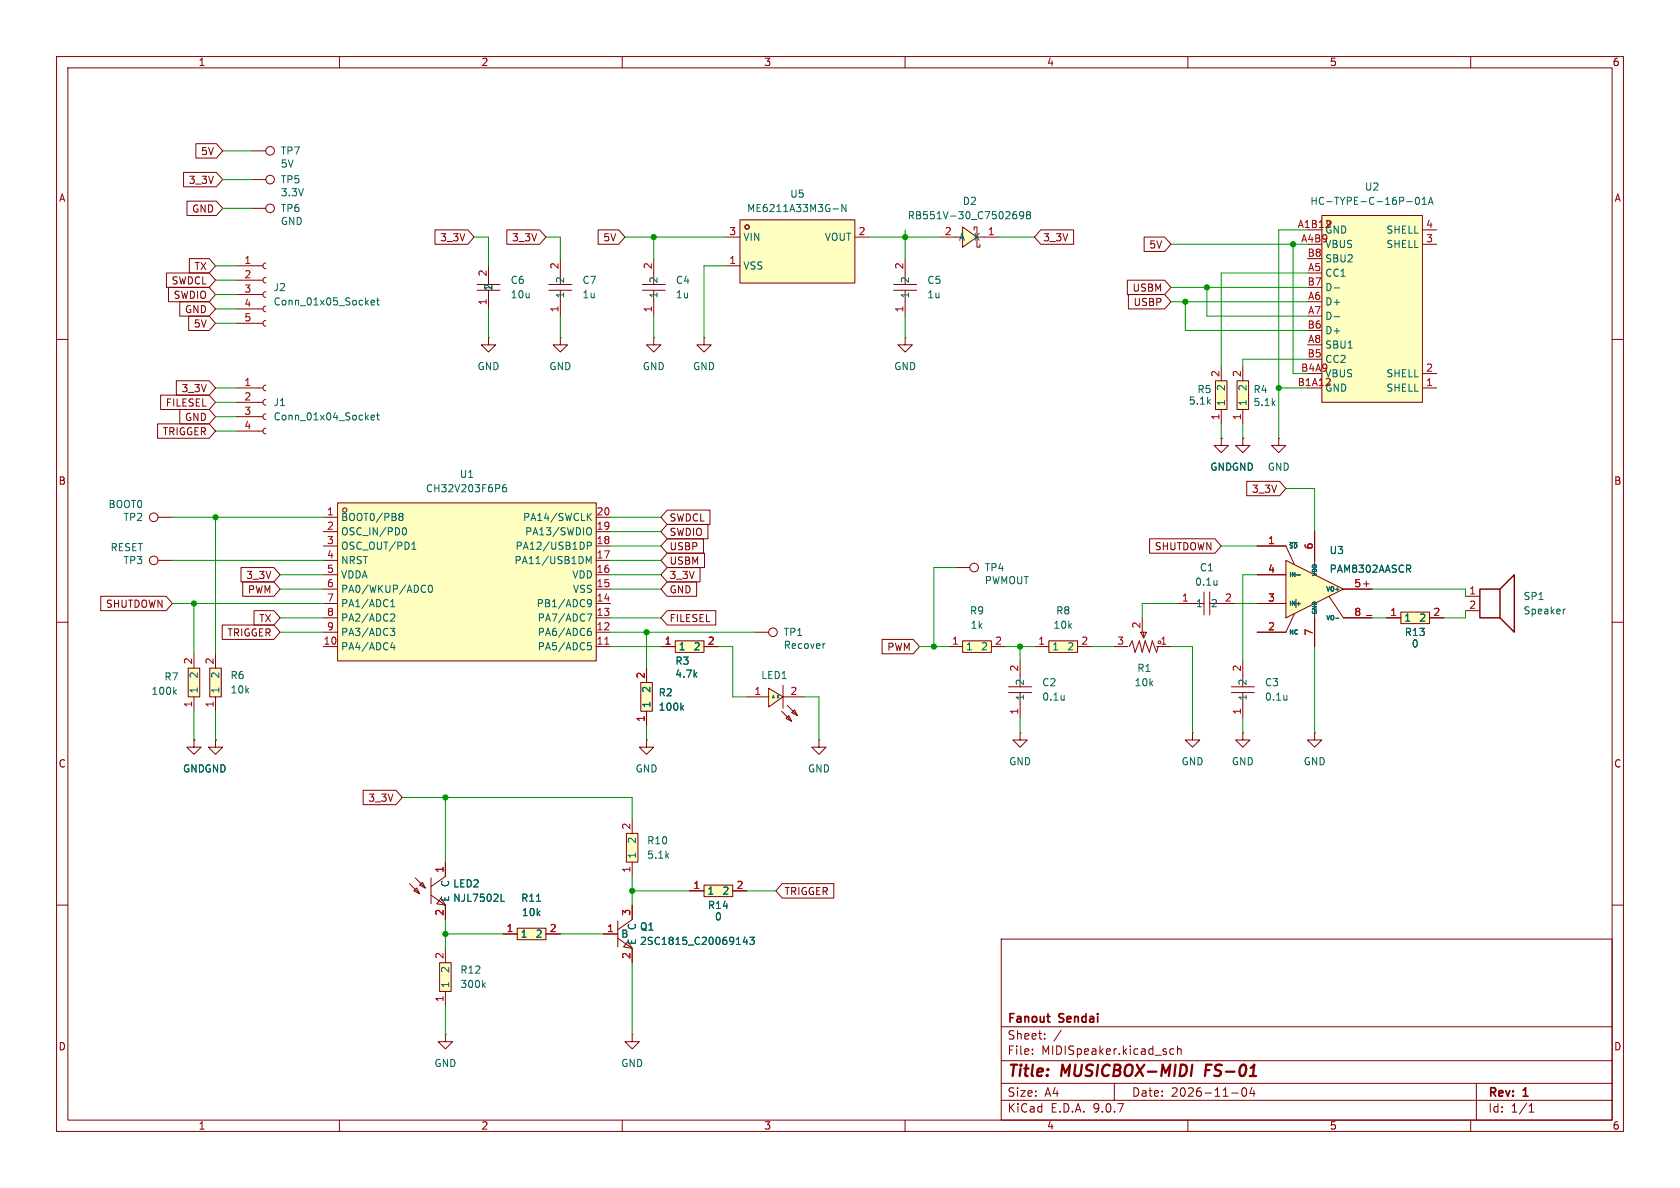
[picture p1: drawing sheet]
<svg xmlns="http://www.w3.org/2000/svg" width="297mm" height="210mm" viewBox="0 0 297 210" stroke-linecap="round" stroke-linejoin="round" font-family="sans-serif">
<g fill="none" stroke="#840000" stroke-width=".18">
<path d="M10 10h277v190h-277zM12 12h273v186h-273zM60 10v2M110 10v2M160 10v2M210 10v2M260 10v2M10 60h2M285 60h2M10 110h2M285 110h2M10 160h2"/>
<path d="M177 166h108v32h-108zM285 160h2M60 198v2M110 198v2M160 198v2M177 194.5h108M177 191.5h108M177 187.5h108M177 181.5h108M182.5 186.3v.1M182.5 185.5v.1M184.7 183.6v.1"/>
<path d="M184.7 182.8v.1M187.6 182.1l-1.3 2M197 191.5v3M207.5 185.5l-.4-.1-.3 .3v.4l.2 .2h.5M208.2 185.5l.2-.1 .3 .1 .1 .9M208.2 184.9v1.5M210 198v2M217.7 193.2h1.2M219.7 192.4l.2-.1a.81 .81 0 0 1 .6 .6 .81 .81 0 0 1-.3 .8l-.2 .1a.81 .81 0 0 1-.3-1.4zM221.3 192.2l-.3 1.1h.9M221.7 192.8v1M260 198v2"/>
<path d="M261 191.5v6.5M270.3 196.6h.9M270.3 195.5l.4-.4v1.5"/>
</g>
<path d="M210.8 188.2l-.3 2M213.3 188.2l-.3 2" fill="none" stroke="#840000" stroke-width=".4"/>
<path d="M91.4 164.1h5.1v2h-5.1z" fill="#ffffc2"/>
<g fill="none" stroke="#840000" stroke-width=".18">
<path d="M44.4 31.8h2.6M44.4 36.8h2.6M41.9 47h4.6M41.9 49.5h4.6M41.9 52.1h4.6M41.9 54.6h4.6M41.9 57.2h4.6M47 46.5l-.4 .1-.1 .4 .1 .3 .4 .2M47 49l-.4 .2-.1 .3 .1 .4 .4 .1M47 51.6l-.4 .1-.1 .4 .1 .3 .4 .2M47 54.1l-.4 .2-.1 .3 .1 .4 .4 .1M47 56.6l-.4 .2-.1 .4 .1 .3 .4 .2"/>
<path d="M158 51.3h4M158 50.3h4M160 59.7v1.3h1.3l-1.3 1.2-1.3-1.2h1.3M160 59.7h.1M160 45.7v4.6M160 51.3v4.6M88.9 165.1h2.5M91.4 164.1h5.1v2h-5.1zM96.5 165.1h2.6"/>
<circle cx="47.8" cy="36.8" r=".76"/>
<circle cx="47.8" cy="31.7" r=".76"/>
</g>
<path d="M65.6 53.5l.6-.1v-.3h-.4l-.2 .2 .1 .6h.5M66.6 53.1h.5M66.8 52.6v1.1l.3 .2M94.9 159.3h.7" fill="none" stroke="#006464" stroke-width=".18"/>
<path d="M37.1 118.1h2v5.1h-2z" fill="#ffffc2"/>
<path d="M37.1 118.1h2v5.1h-2zM38.1 115.6v2.5M38.1 123.2v2.5" fill="none" stroke="#840000" stroke-width=".18"/>
<path d="M33.3 118.1h2v5.1h-2z" fill="#ffffc2"/>
<g fill="none" stroke="#840000" stroke-width=".18">
<path d="M27.9 91.4h2.6M33.3 118.1h2v5.1h-2zM34.3 115.6v2.5M34.3 123.2v2.5"/>
<circle cx="27.2" cy="91.4" r=".76"/>
</g>
<path d="M30.8 122.3l.4 .5M31.2 121.9l-.5 .5" fill="none" stroke="#006464" stroke-width=".18"/>
<path d="M227.3 99.1l10.2 5-10.2 5.1z" fill="#ffffc2"/>
<g fill="none" stroke="#840000" stroke-width=".18">
<path d="M113.5 51.3h4.1M113.5 50.3h4.1M115.6 45.7v4.6M115.6 51.3v4.6M124.5 59.7v1.3h1.2l-1.2 1.2-1.3-1.2h1.3M124.5 59.7h.1M222.2 96.5h5.1l1.5 3.3M227.3 99.1l10.2 5-10.2 5.1zM232.4 94v7.6M222.2 101.6h5.1M222.2 106.7h5.1M228.4 101.6h1.5"/>
<path d="M228.4 106.7h1.5M228.8 108.5l-1.5 3.3h-5.1M229.1 105.9v1.5M232.4 106.7v7.6M234.9 105.4l2.6 3.8h5.1M237.5 104.1h5.1M241.6 108.8h.9M210.8 129.5v1.3h1.3l-1.3 1.3-1.3-1.3h1.3M210.8 129.5h.1"/>
</g>
<path d="M228 95.9h1.3M229.3 101.7h.6M229.3 106.7h.6M236.1 109.3h.6M249 100.6l.4 .6M249.3 100v.4" fill="none" stroke="#006464" stroke-width=".18"/>
<g fill="#ffffc2">
<path d="M73.1 157.5l.6-.5 .5 1z"/>
<path d="M74.2 156.5l.5-.5 .5 1z"/>
<path d="M78 158.8l.7 1.2-1.5-.2z"/>
</g>
<g fill="none" stroke="#840000" stroke-width=".18">
<path d="M44.4 26.7h2.6M115.6 59.7v1.3h1.2l-1.2 1.2-1.3-1.2h1.3M115.6 59.7h.1M72.4 156.2l1.8 1.8M73.1 157.5l.6-.5 .5 1zM73.4 155.2l1.8 1.8M74.2 156.5l.5-.5 .5 1zM76.2 155.2v4.6M76.2 158.2l2.5 1.8M78 158.8l.7 1.2-1.5-.2zM78.7 152.4v2.5l-2.5 1.8M78.7 160v2.6"/>
<circle cx="47.8" cy="26.7" r=".76"/>
</g>
<path d="M88.6 159.3h.6" fill="none" stroke="#006464" stroke-width=".18"/>
<path d="M201.7 111.8h1l-.5 1z" fill="#ffffc2"/>
<path d="M196.8 114.3h2.6M199.6 114.3l.5-1 .6 2 .7-2 .5 2 .5-2 .8 2 .5-2 .8 2 .2-1M201.7 111.8h1l-.5 1zM201.9 109.2v2.6M202.2 111.8v1M204.5 114.3h2.5M232.4 129.5v1.3h1.3l-1.3 1.3-1.3-1.3h1.3M232.4 129.5h.1" fill="none" stroke="#840000" stroke-width=".18"/>
<path d="M111 166.4l.8 1.2-1.6-.2z" fill="#ffffc2"/>
<path d="M106.7 165.1h2.5M109.2 162.8v4.6M109.2 165.9l2.6 1.7M111 166.4l.8 1.2-1.6-.2zM111.8 160v2.6l-2.6 1.7M111.8 167.6v2.6" fill="none" stroke="#840000" stroke-width=".18"/>
<path d="M131.7 165.6l-.3 .9h.8M132 166.1v.8M132.6 165.7h.7l-.4 .5 .4 .1v.5l-.2 .1-.5-.1" fill="none" stroke="#006464" stroke-width=".18"/>
<path d="M124.5 156.5h5v2h-5z" fill="#ffffc2"/>
<g fill="none" stroke="#840000" stroke-width=".18">
<path d="M41.9 68.6h4.6M41.9 71.1h4.6M41.9 73.7h4.6M41.9 76.2h4.6M47 68.1l-.4 .1-.1 .4 .1 .3 .4 .2M47 70.6l-.4 .2-.1 .3 .1 .4 .4 .1M47 73.2l-.4 .1-.1 .4 .1 .3 .4 .2M47 75.7l-.4 .1-.1 .4 .1 .4 .4 .1M219.7 116.8v4.6M34.3 130.8v1.3h1.3l-1.3 1.3-1.3-1.3h1.3M34.3 130.8h.1M38.1 130.8v1.3h1.3l-1.3 1.3-1.3-1.3h1.3"/>
<path d="M38.1 130.8h.1M114.3 130.8v1.3h1.3l-1.3 1.3-1.3-1.3h1.3M114.3 130.8h.1M217.7 122.4h4M217.7 121.4h4M219.7 129.5v1.3h1.3l-1.3 1.3-1.3-1.3h1.3M219.7 129.5h.1M219.7 122.4v4.6M121.9 157.5h2.6M124.5 156.5h5v2h-5zM129.5 157.5h2.6"/>
</g>
<path d="M65.6 73.8l.6-.1v-.2l-.4-.1-.2 .2 .1 .6h.5M66.6 73.4h.5M66.8 73v1.1l.3 .1M227.5 122.9v.9M227.5 123.6l-.1 .1" fill="none" stroke="#006464" stroke-width=".18"/>
<path d="M110.7 147.3h2.1v5.1h-2.1z" fill="#ffffc2"/>
<g fill="none" stroke="#840000" stroke-width=".18">
<path d="M27.9 99.1h2.6M208.3 106.7h4.5M212.8 104.7v4M213.9 106.7h4.5M213.9 104.7v4M110.7 147.3h2.1v5.1h-2.1zM111.8 144.8v2.5M111.8 152.4v2.5M78.7 182.9v1.3h1.3l-1.3 1.2-1.2-1.2h1.2M78.7 182.9h.1M111.8 182.9v1.3h1.2l-1.2 1.2-1.3-1.2h1.3M111.8 182.9h.1"/>
<circle cx="27.2" cy="99.1" r=".76"/>
</g>
<path d="M215.1 102.6v.8M215.1 103.3v.1" fill="none" stroke="#006464" stroke-width=".18"/>
<path d="M77.7 170.2h2.1v5.1h-2.1z" fill="#ffffc2"/>
<path d="M180.3 129.5v1.3h1.3l-1.3 1.3-1.2-1.3h1.2M180.3 129.5h.1M77.7 170.2h2.1v5.1h-2.1zM78.7 167.6v2.6M78.7 175.3v2.5" fill="none" stroke="#840000" stroke-width=".18"/>
<path d="M85.4 174.1l.4 .5M85.8 173.7l-.5 .5" fill="none" stroke="#006464" stroke-width=".18"/>
<path d="M185.4 113.3h5.1v2h-5.1z" fill="#ffffc2"/>
<path d="M182.9 114.3h2.5M185.4 113.3h5.1v2h-5.1zM190.5 114.3h2.5" fill="none" stroke="#840000" stroke-width=".18"/>
<path d="M119.4 113.3h5.1v2h-5.1z" fill="#ffffc2"/>
<g fill="none" stroke="#840000" stroke-width=".18">
<path d="M226.1 77.5v1.2h1.2l-1.2 1.3-1.3-1.3h1.3M226.1 77.5h.1M116.8 114.3h2.6M119.4 113.3h5.1v2h-5.1zM124.5 114.3h2.5M168.9 100.3h2.5"/>
<circle cx="172.2" cy="100.3" r=".76"/>
</g>
<path d="M170.2 113.3h5.1v2h-5.1z" fill="#ffffc2"/>
<path d="M167.6 114.3h2.6M170.2 113.3h5.1v2h-5.1zM175.3 114.3h2.5M144.8 130.8v1.3h1.2l-1.2 1.3-1.3-1.3h1.3M144.8 130.8h.1" fill="none" stroke="#840000" stroke-width=".18"/>
<path d="M170.2 40.1l2.5 1.8-2.5 1.8z" fill="#ffffc2"/>
<path d="M166.4 41.9h2.5M170.2 40.1l2.5 1.8-2.5 1.8zM172.2 40.6v-.5h.5v3.6h.5v-.5M172.7 41.9h3.8M259.1 105.4h2.5M259.1 108h2.5" fill="none" stroke="#840000" stroke-width=".18"/>
<path d="M179.2 38l.3-.1 .3 .2-.2 .5h-.4M179.6 37.4l-.3 .1-.2 .2M181 38l-.3 .2h-.2l-.3-.2 .2-.5 .3-.1 .2 .1a.84 .84 0 0 1-.3 1.2h-.2M181.7 38l-.2-.3 .2-.3h.2l.3 .3-.3 .3M181.7 38l-.2 .2v.4l.2 .1 .4-.1 .1-.2v-.2l-.3-.2M181.7 38h.2M276.7 107.7l-.3 .1" fill="none" stroke="#006464" stroke-width=".18"/>
<path d="M261.6 104.1h3.6v5.1h-3.6zM265.2 104.1l2.5-2.5v10.2l-2.5-2.6" fill="none" stroke="#840000" stroke-width=".25"/>
<path d="M247.6 108.2h5.1v2h-5.1z" fill="#ffffc2"/>
<path d="M180.3 116.8v4.6M245.1 109.2h2.5M247.6 108.2h5.1v2h-5.1zM252.7 109.2h2.6M178.3 122.4h4.1M178.3 121.4h4.1M180.3 122.4v4.6" fill="none" stroke="#840000" stroke-width=".18"/>
<path d="M188.1 122.9v.9M188.1 123.6v.1" fill="none" stroke="#006464" stroke-width=".18"/>
<g fill="#ffffc2">
<path d="M139.9 126l.6-.5 .5 1z"/>
<path d="M139.4 126.5l.5 1-1-.5z"/>
<path d="M135.9 121.7l2.5 1.5-2.5 1.8z"/>
</g>
<path d="M132.1 123.2h3.8M135.9 121.7l2.5 1.5-2.5 1.8zM138.2 125.7l1.7 1.8M138.4 121.2v4M138.4 123.2h3.8M139.2 124.7l1.8 1.8M139.4 126.5l.5 1-1-.5zM139.9 126l.6-.5 .5 1z" fill="none" stroke="#840000" stroke-width=".18"/>
<path d="M136.5 123.4l.2-.5 .2 .5M137.4 122.9v.5M137.7 122.9l-.3 .3" fill="none" stroke="#006464" stroke-width=".18"/>
<path d="M130.8 38.9h20.3v11.1h-20.3z" fill="#ffffc2"/>
<g fill="none" stroke="#840000" stroke-width=".18">
<path d="M130.8 38.9h20.3v11.1h-20.3zM128.3 41.9h2.5M128.3 47h2.5M151.1 41.9h2.6M133.3 111.8h2.6"/>
<circle cx="132.1" cy="40.1" r=".38"/>
<circle cx="136.7" cy="111.8" r=".76"/>
</g>
<path d="M147.3 36.9h.9M149.6 36.1v1.3l-.8-1.3v1.3M145.9 113.8h-.3" fill="none" stroke="#006464" stroke-width=".18"/>
<path d="M113.3 120.7h2v5h-2z" fill="#ffffc2"/>
<path d="M219.7 77.5v1.2h1.3l-1.3 1.3-1.3-1.3h1.3M219.7 77.5h.1M114.3 118.1v2.6M113.3 120.7h2v5h-2zM114.3 125.7v2.6" fill="none" stroke="#840000" stroke-width=".18"/>
<path d="M120.5 125.1l.4 .4M120.9 124.7l-.5 .5" fill="none" stroke="#006464" stroke-width=".18"/>
<path d="M214.9 67.3h2v5.1h-2z" fill="#ffffc2"/>
<path d="M214.9 67.3h2v5.1h-2zM215.9 77.5v1.2h1.3l-1.3 1.3-1.3-1.3h1.3M215.9 77.5h.1M215.9 64.8v2.5M215.9 72.4v2.5" fill="none" stroke="#840000" stroke-width=".18"/>
<path d="M218.7 67.3h2v5.1h-2z" fill="#ffffc2"/>
<path d="M218.7 67.3h2v5.1h-2zM219.7 64.8v2.5M219.7 72.4v2.5" fill="none" stroke="#840000" stroke-width=".18"/>
<path d="M233.7 38.1h17.8v33h-17.8z" fill="#ffffc2"/>
<g fill="none" stroke="#840000" stroke-width=".18">
<path d="M233.7 38.1h17.8v33h-17.8zM86.4 59.7v1.3h1.2l-1.2 1.2-1.3-1.2h1.3M86.4 59.7h.1M97 51.3h4.1M97 50.3h4.1M99.1 45.7v4.6M99.1 51.3v4.6M251.5 40.6h2.5M251.5 43.2h2.5M251.5 66h2.5M251.5 68.6h2.5"/>
<circle cx="235" cy="39.4" r=".38"/>
</g>
<path d="M235.1 39.1v.4" fill="none" stroke="#a90000" stroke-width=".18"/>
<path d="M248.7 35.7h1M250.4 34.9h.1a.68 .68 0 0 1 .5 .6 .68 .68 0 0 1-.5 .6 .84 .84 0 0 1-.1-1.2zM251.4 36.1h.8M251.4 35.2l.4-.3v1.2M252.5 36.1l.4-1.2 .5 1.2M252.6 35.8h.6M235.9 50.9h.9M235.9 56h.9" fill="none" stroke="#006464" stroke-width=".18"/>
<path d="M59.7 88.9h45.7v27.9h-45.7z" fill="#ffffc2"/>
<g fill="none" stroke="#840000" stroke-width=".18">
<path d="M32.4 30.5h5.9l1.1 1.3-1.1 1.2h-5.9zM33.1 35.6h5.2l1.1 1.2-1.1 1.3h-5.2zM34.6 25.4h3.7l1.1 1.3-1.1 1.2h-3.7zM29.4 48.3h7.6l1.1 1.2-1.1 1.3h-7.6zM29.8 50.8h7.2l1.1 1.3-1.1 1.2h-7.2zM31.8 53.3h5.2l1.1 1.3-1.1 1.3h-5.2zM33.4 55.9h3.6l1.1 1.3-1.1 1.2h-3.6zM33.5 45.7h3.5l1.1 1.3-1.1 1.3h-3.5zM76.9 40.6h5.8l1.1 1.3-1.1 1.3h-5.8zM84.3 51.3h4.1M84.3 50.3h4.1M86.4 47v3.3"/>
<path d="M86.4 51.3v3.3M89.6 40.6h5.8l1.1 1.3-1.1 1.3h-5.8zM99.1 59.7v1.3h1.2l-1.2 1.2-1.3-1.2h1.3M99.1 59.7h.1M105.7 40.6h3.7l1.1 1.3-1.1 1.3h-3.7zM184 40.6h5.8v2.6h-5.8l-1.1-1.3zM199.3 49.5h6.6l1.1 1.3-1.1 1.3h-6.6zM199.5 52.1h6.4l1.1 1.2-1.1 1.3h-6.4zM202.3 41.9h3.6l1.1 1.3-1.1 1.3h-3.6zM27.9 74.9h9.1l1.1 1.3-1.1 1.3h-9.1zM28.4 69.8h8.6l1.1 1.3-1.1 1.3h-8.6zM31.2 67.3h5.8l1.1 1.3-1.1 1.3h-5.8z"/>
<path d="M31.8 72.4h5.2l1.1 1.3-1.1 1.2h-5.2zM215.9 77.5h.1M219.7 77.5h.1M57.1 91.4h2.6M57.1 94h2.6M57.1 96.5h2.6M57.1 99.1h2.6M59.7 88.9h45.7v27.9h-45.7zM105.4 91.4h2.5M105.4 94h2.5M105.4 96.5h2.5M105.4 99.1h2.5"/>
<path d="M118 90.2h7.5v2.5h-7.5l-1.2-1.3zM118 95.2h6.4v2.6h-6.4l-1.2-1.3zM118 97.8h6.5v2.5h-6.5l-1.2-1.2zM118 92.7h7.2v2.6h-7.2l-1.2-1.3zM203.2 95.2h11.6l1.1 1.3-1.1 1.3h-11.6zM220.4 85.1h5.8l1.1 1.3-1.1 1.2h-5.8zM222.2 96.5h5.1M232.4 94v5.1M17.8 105.4h11.6l1.1 1.3-1.1 1.3h-11.6zM39.3 110.5h9.1l1.1 1.3-1.1 1.2h-9.1zM42.6 100.3h5.8l1.1 1.3-1.1 1.3h-5.8zM42.9 102.9h5.5l1.1 1.2-1.1 1.3h-5.5z"/>
<path d="M44.9 107.9h3.5l1.1 1.3-1.1 1.3h-3.5zM57.1 101.6h2.6M57.1 104.1h2.6M57.1 106.7h2.6M57.1 109.2h2.6M57.1 111.8h2.6M57.1 114.3h2.6M105.4 101.6h2.5M105.4 104.1h2.5M105.4 106.7h2.5M105.4 109.2h2.5M105.4 111.8h2.5"/>
<path d="M105.4 114.3h2.5M114.3 118.1v2.6M116.8 114.3h2.6M118 107.9h8.5v2.6h-8.5l-1.2-1.3zM118 100.3h5.8v2.6h-5.8l-1.2-1.3zM118 102.9h5.2v2.5h-5.2l-1.2-1.3zM124.5 114.3h2.5M155.9 113h5.5l1.2 1.3-1.2 1.3h-5.5zM222.2 101.6h5.1M222.2 106.7h5.1M222.2 111.8h5.1M232.4 109.2v5.1"/>
<path d="M237.5 104.1h5.1M237.5 109.2h5.1M245.1 109.2h2.5M252.7 109.2h2.6M34.3 130.8h.1M38.1 130.8h.1M64.2 139.7h5.8l1.1 1.3-1.1 1.2h-5.8zM114.3 125.7v2.6M78.7 152.4v2.5M121.9 157.5h2.6M129.5 157.5h2.6M138.3 156.2h9.1v2.6h-9.1l-1.1-1.3z"/>
<path d="M78.7 160v2.6M88.9 165.1h2.5M96.5 165.1h2.6M106.7 165.1h2.5M111.8 160v2.6M111.8 167.6v2.6"/>
<circle cx="61" cy="90.2" r=".38"/>
</g>
<g fill="none" stroke="#006464" stroke-width=".18">
<path d="M70.6 91.2l.2 .1M70.6 90.9l.2-.2 .3 .1 .1 .3-.2 .2M70.8 91.3h.2M70.8 91.3l-.2 .1M71 91.3l.2 .2v.4l-.2 .1-.4-.1M71.2 93.4l.2-.1a.68 .68 0 0 1 .5 .6 .68 .68 0 0 1-.5 .7l-.2-.2M72.8 97.1h.7M72.9 96.1l.3-.3v1.3M89.4 85.7h-.3a.86 .86 0 0 0 0 1.2l.4-.1 .1-.4-.3-.2h-.2l-.3 .2M103.7 99.6v-1.2l.4 .9 .4-.9v1.2M103.8 96.5l.6-.1 .2-.1-.1-.3-.7-.2v1.3M104 93.3a.43 .43 0 0 1 .6 .4v.4a.43 .43 0 0 1-.6 .5"/>
<path d="M104 91.3l.6 .7M104.6 90.7l-.8 .8M228 95.9h1.3M69 111.1h.8l-.4 .5 .3 .1 .1 .4-.2 .2h-.4M69.1 107.3h.7M69.1 106.4l.3-.4v1.3M69.2 108.5l.5 .1 .1 .3-.8 .9h.8M69.4 113.5l-.3 1h.8M69.7 114v.9M75 103.4l.2 .2M75.2 104.6l-.2 .1M75.9 103.5l.1-.1a.68 .68 0 0 1 .5 .7 .68 .68 0 0 1-.5 .6 .84 .84 0 0 1-.1-1.2z"/>
<path d="M103.8 108.5h.8l-.5 1.3M103.8 106.2l.3-.2 .4 .1a.84 .84 0 0 1-.3 1.2h-.2M103.8 106.5l.3 .3h.2l.3-.3M103.9 113.6h.6M104 111.6h.3l.3 .2-.2 .5h-.4M104 114.1h.3l.3 .2-.2 .5-.4 .1M104.4 111.1l-.4 .1M229.3 101.7h.6M229.3 106.7h.6M236.1 109.3h.6M249 100.6l.4 .6M249.3 100v.4"/>
<path d="M120.5 125.1l.4 .4M120.9 124.7l-.5 .5M88.6 159.3h.6M94.9 159.3h.7M131.7 165.6l-.3 .9h.8M132 166.1v.8M132.6 165.7h.7l-.4 .5 .4 .1v.5l-.2 .1-.5-.1"/>
</g>
<path d="M106.9 113.9h.7" fill="none" stroke="#a90000" stroke-width=".18"/>
<g fill="none" stroke="#009600" stroke-width=".18">
<path d="M39.4 26.7h5M39.4 31.8h5M39.4 36.8h5M38.1 54.6h3.8M38.1 52.1h3.8M38.1 47h3.8M38.1 49.5h3.8M38.1 57.2h3.8M83.8 41.9h2.6v5.1M86.4 54.6v5.1M96.5 41.9h2.6v3.8M99.1 55.9v3.8"/>
<path d="M110.5 41.9h17.8M115.6 41.9v3.8M115.6 55.9v3.8M128.3 47h-3.8v12.7M153.7 41.9h12.7M160 40.6v5.1M160 55.9v3.8M176.5 41.9h6.4M207 53.3h24.1M207 50.8h24.1M207 43.2h24.1M209.5 53.3v5.1h21.6"/>
<path d="M213.4 50.8v5.1h17.7M228.6 43.2v22.8h2.5M231.1 48.3h-15.2v16.5M231.1 40.6h-5v36.9M38.1 71.1h3.8M38.1 76.2h3.8M38.1 73.7h3.8M38.1 68.6h3.8M215.9 74.9v2.6M219.7 74.9v2.6M226.1 68.6h5M231.1 63.5h-11.4v1.3"/>
<path d="M30.5 91.4h26.6M30.5 99.1h26.6M38.1 91.4v24.2M107.9 96.5h8.9M107.9 91.4h8.9M107.9 99.1h8.9M107.9 94h8.9M215.9 96.5h6.3M227.3 86.4h5.1v7.6M30.5 106.7h26.6M34.3 106.7v8.9M49.5 104.1h7.6"/>
<path d="M49.5 101.6h7.6M49.5 111.8h7.6M49.5 109.2h7.6M107.9 114.3h8.9M107.9 104.1h8.9M107.9 101.6h8.9M107.9 111.8h25.4M107.9 109.2h8.9M114.3 111.8v6.3M127 114.3h2.5v8.9h2.6M162.6 114.3h5M168.9 100.3h-3.8v14"/>
<path d="M177.8 114.3h5.1M180.3 114.3v2.5M193 114.3h3.8M207 114.3h3.8v15.2M208.3 106.7h-6.4v2.5M218.4 106.7h3.8M222.2 101.6h-2.5v15.2M232.4 114.3v15.2M242.6 104.1h16.5v1.3M242.6 109.2h2.5M259.1 108v1.2h-3.8M34.3 125.7v5.1"/>
<path d="M38.1 125.7v5.1M114.3 128.3v2.5M142.2 123.2h2.6v7.6M180.3 127v2.5M219.7 127v2.5M71.1 141h40.7v3.8M78.7 141v11.4M111.8 154.9v5.1M111.8 157.5h10.1M132.1 157.5h5.1M78.7 165.1h10.2M78.7 162.6v5"/>
<path d="M78.7 177.8v5.1M99.1 165.1h7.6M111.8 170.2v12.7"/>
</g>
<g fill="#009600" stroke="#009600" stroke-width=".18">
<circle cx="78.7" cy="141" r=".46"/>
<circle cx="34.3" cy="106.7" r=".46"/>
<circle cx="78.7" cy="165.1" r=".46"/>
<circle cx="111.8" cy="157.5" r=".46"/>
<circle cx="160" cy="41.9" r=".46"/>
<circle cx="38.1" cy="91.4" r=".46"/>
<circle cx="209.5" cy="53.3" r=".46"/>
<circle cx="226.1" cy="68.6" r=".46"/>
<circle cx="213.4" cy="50.8" r=".46"/>
<circle cx="228.6" cy="43.2" r=".46"/>
<circle cx="115.6" cy="41.9" r=".46"/>
<circle cx="114.3" cy="111.8" r=".46"/>
<circle cx="180.3" cy="114.3" r=".46"/>
<circle cx="165.1" cy="114.3" r=".46"/>
</g>
<g font-size="2.8" fill="#840000">
<text x="178" y="190.9">Title:</text>
<text x="187.7" y="190.9">MUSICBOX-MIDI</text>
<text x="213.9" y="190.9">FS-01</text>
</g>
<g font-size="2.1" fill="#840000">
<text x="178" y="184">Sheet:</text>
<text x="178" y="181.2">Fanout</text>
<text x="187.3" y="181.2">Sendai</text>
<text x="178" y="186.7">File:</text>
<text x="184.1" y="186.7">MIDISpeaker.kicad_sch</text>
<text x="178" y="196.9">KiCad</text>
<text x="178" y="194.1">Size:</text>
<text x="184.7" y="194.1">A4</text>
<text x="185.7" y="196.9">E.D.A.</text>
<text x="193.3" y="196.9">9.0.7</text>
<text x="200" y="194.1">Date:</text>
<text x="207" y="194.1">2026-11-04</text>
<text x="263" y="194.3">Rev:</text>
<text x="263" y="196.9">Id:</text>
<text x="267.1" y="196.9">1/1</text>
<text x="269.4" y="194.3">1</text>
</g>
<g font-size="1.8" fill="#840000">
<text x="35" y="11.9">1</text>
<text x="85" y="11.9">2</text>
<text x="135" y="11.9">3</text>
<text x="185" y="11.9">4</text>
<text x="235" y="11.9">5</text>
<text x="285" y="11.9">6</text>
<text x="35.4" y="27.6">5V</text>
<text x="10.3" y="35.9">A</text>
<text x="33.3" y="32.7">3_3V</text>
<text x="285.3" y="35.9">A</text>
<text x="33.9" y="37.8">GND</text>
<text x="34.3" y="47.9">TX</text>
<text x="77.7" y="42.9">3_3V</text>
<text x="90.4" y="42.9">3_3V</text>
<text x="106.6" y="42.9">5V</text>
<text x="184.3" y="42.9">3_3V</text>
<text x="203.1" y="44.1">5V</text>
<text x="30.2" y="50.5">SWDCL</text>
<text x="30.6" y="53">SWDIO</text>
<text x="200.1" y="51.8">USBM</text>
<text x="32.6" y="55.6">GND</text>
<text x="34.2" y="58.1">5V</text>
<text x="200.3" y="54.3">USBP</text>
<text x="32" y="69.5">3_3V</text>
<text x="28.7" y="77.2">TRIGGER</text>
<text x="29.2" y="72.1">FILESEL</text>
<text x="32.6" y="74.6">GND</text>
<text x="10.3" y="85.9">B</text>
<text x="221.2" y="87.3">3_3V</text>
<text x="285.3" y="85.9">B</text>
<text x="118.3" y="92.4">SWDCL</text>
<text x="118.3" y="94.9">SWDIO</text>
<text x="118.3" y="97.5">USBP</text>
<text x="118.3" y="100">USBM</text>
<text x="204" y="97.5">SHUTDOWN</text>
<text x="18.6" y="107.6">SHUTDOWN</text>
<text x="43.4" y="102.6">3_3V</text>
<text x="43.7" y="105.1">PWM</text>
<text x="118.3" y="102.6">3_3V</text>
<text x="118.3" y="105.1">GND</text>
<text x="239.3" y="103.9">5 +</text>
<text x="40.1" y="112.7">TRIGGER</text>
<text x="45.7" y="110.2">TX</text>
<text x="118.3" y="110.2">FILESEL</text>
<text x="156.8" y="115.3">PWM</text>
<text x="10.3" y="135.9">C</text>
<text x="285.3" y="135.9">C</text>
<text x="65" y="141.9">3_3V</text>
<text x="138.6" y="158.4">TRIGGER</text>
<text x="10.3" y="185.9">D</text>
<text x="285.3" y="185.9">D</text>
<text x="35" y="199.9">1</text>
<text x="85" y="199.9">2</text>
<text x="135" y="199.9">3</text>
<text x="185" y="199.9">4</text>
<text x="235" y="199.9">5</text>
<text x="285" y="199.9">6</text>
</g>
<g font-size="1.8" fill="#006464">
<text x="49.5" y="27.5">TP7</text>
<text x="49.5" y="29.8">5V</text>
<text x="49.5" y="32.6">TP5</text>
<text x="49.5" y="34.9">3.3V</text>
<text x="139.6" y="35.2">U5</text>
<text x="241.2" y="33.9">U2</text>
<text x="49.5" y="37.7">TP6</text>
<text x="49.5" y="40">GND</text>
<text x="132" y="37.7">ME6211A33M3G-N</text>
<text x="160.4" y="39">RB551V-30_C7502698</text>
<text x="170.1" y="36.4">D2</text>
<text x="231.6" y="36.4">HC-TYPE-C-16P-01A</text>
<text x="245" y="41.5">SHELL</text>
<text x="131.3" y="42.8">VIN</text>
<text x="131.3" y="47.9">VSS</text>
<text x="145.7" y="42.8">VOUT</text>
<text x="169.4" y="42.8">A</text>
<text x="172" y="42.8">K</text>
<text x="234.2" y="44">VBUS</text>
<text x="234.2" y="46.6">SBU2</text>
<text x="245" y="44">SHELL</text>
<text x="48.3" y="51.7">J2</text>
<text x="87.2" y="51.6" transform="rotate(-90 87.2 51.6)">1</text>
<text x="90.2" y="50.4">C6</text>
<text x="90.2" y="52.9">10u</text>
<text x="99.9" y="52.8" transform="rotate(-90 99.9 52.8)">1</text>
<text x="99.9" y="50.2" transform="rotate(-90 99.9 50.2)">2</text>
<text x="102.9" y="50.4">C7</text>
<text x="102.9" y="52.9">1u</text>
<text x="116.4" y="52.8" transform="rotate(-90 116.4 52.8)">1</text>
<text x="116.4" y="50.2" transform="rotate(-90 116.4 50.2)">2</text>
<text x="119.4" y="50.4">C4</text>
<text x="119.4" y="52.9">1u</text>
<text x="160.9" y="52.8" transform="rotate(-90 160.9 52.8)">1</text>
<text x="160.9" y="50.2" transform="rotate(-90 160.9 50.2)">2</text>
<text x="163.8" y="50.4">C5</text>
<text x="163.8" y="52.9">1u</text>
<text x="234.2" y="49.1">CC1</text>
<text x="234.2" y="51.7">D-</text>
<text x="48.3" y="54.2">Conn_01x05_Socket</text>
<text x="234.2" y="54.2">D+</text>
<text x="234.2" y="56.7">D-</text>
<text x="234.2" y="59.3">D+</text>
<text x="84.3" y="65.6">GND</text>
<text x="97" y="65.6">GND</text>
<text x="113.5" y="65.6">GND</text>
<text x="122.4" y="65.6">GND</text>
<text x="158" y="65.6">GND</text>
<text x="234.2" y="61.8">SBU1</text>
<text x="48.3" y="72">J1</text>
<text x="210.1" y="71.7">5.1k</text>
<text x="211.6" y="69.7">R5</text>
<text x="216.8" y="71.9" transform="rotate(-90 216.8 71.9)">1</text>
<text x="216.8" y="69.2" transform="rotate(-90 216.8 69.2)">2</text>
<text x="220.6" y="71.9" transform="rotate(-90 220.6 71.9)">1</text>
<text x="220.6" y="69.2" transform="rotate(-90 220.6 69.2)">2</text>
<text x="221.5" y="69.7">R4</text>
<text x="221.5" y="72">5.1k</text>
<text x="245" y="66.9">SHELL</text>
<text x="245" y="69.4">SHELL</text>
<text x="48.3" y="74.5">Conn_01x04_Socket</text>
<text x="213.9" y="83.4">GNDGND</text>
<text x="224" y="83.4">GND</text>
<text x="75.2" y="87.2">CH32V203F6P6</text>
<text x="81.2" y="84.7">U1</text>
<text x="19.1" y="90">BOOT0</text>
<text x="21.7" y="92.3">TP2</text>
<text x="60.2" y="92.3">BOOT0/PB8</text>
<text x="60.2" y="94.8">OSC_IN/PD0</text>
<text x="92.4" y="92.3">PA14/SWCLK</text>
<text x="92.7" y="94.8">PA13/SWDIO</text>
<text x="19.4" y="97.6">RESET</text>
<text x="21.7" y="99.9">TP3</text>
<text x="60.2" y="97.4">OSC_OUT/PD1</text>
<text x="60.2" y="99.9">NRST</text>
<text x="90.8" y="99.9">PA11/USB1DM</text>
<text x="91" y="97.4">PA12/USB1DP</text>
<text x="174" y="101.2">TP4</text>
<text x="212" y="101.2">C1</text>
<text x="235" y="101.4">PAM8302AASCR</text>
<text x="235" y="98.1">U3</text>
<text x="60.2" y="102.5">VDDA</text>
<text x="60.2" y="105">PA0/WKUP/ADC0</text>
<text x="60.2" y="107.5">PA1/ADC1</text>
<text x="94.8" y="107.5">PB1/ADC9</text>
<text x="101.1" y="102.5">VDD</text>
<text x="101.2" y="105">VSS</text>
<text x="174" y="103.5">PWMOUT</text>
<text x="211.2" y="103.7">0.1u</text>
<text x="211.3" y="107.5">1</text>
<text x="214" y="107.5">2</text>
<text x="269.2" y="106.3">SP1</text>
<text x="60.2" y="110.1">PA2/ADC2</text>
<text x="60.2" y="112.6">PA3/ADC3</text>
<text x="95" y="110.1">PA7/ADC7</text>
<text x="95" y="112.6">PA6/ADC6</text>
<text x="138.4" y="112.6">TP1</text>
<text x="171.4" y="108.8">R9</text>
<text x="171.5" y="111.4">1k</text>
<text x="186.1" y="111.4">10k</text>
<text x="186.6" y="108.8">R8</text>
<text x="248.2" y="110.1">1</text>
<text x="248.2" y="112.6">R13</text>
<text x="250.8" y="110.1">2</text>
<text x="269.2" y="108.8">Speaker</text>
<text x="60.2" y="115.2">PA4/ADC4</text>
<text x="95" y="115.2">PA5/ADC5</text>
<text x="119.3" y="120">4.7k</text>
<text x="119.3" y="117.7">R3</text>
<text x="119.9" y="115.2">1</text>
<text x="122.5" y="115.2">2</text>
<text x="138.4" y="114.9">Recover</text>
<text x="170.7" y="115.2">1</text>
<text x="173.3" y="115.2">2</text>
<text x="185.9" y="115.2">1</text>
<text x="188.6" y="115.2">2</text>
<text x="201" y="119">R1</text>
<text x="249.5" y="114.7">0</text>
<text x="26.7" y="123">100k</text>
<text x="29" y="120.5">R7</text>
<text x="35.2" y="122.7" transform="rotate(-90 35.2 122.7)">1</text>
<text x="35.2" y="120" transform="rotate(-90 35.2 120)">2</text>
<text x="39" y="122.7" transform="rotate(-90 39 122.7)">1</text>
<text x="39" y="120" transform="rotate(-90 39 120)">2</text>
<text x="40.6" y="120.2">R6</text>
<text x="40.6" y="122.8">10k</text>
<text x="115.2" y="125.2" transform="rotate(-90 115.2 125.2)">1</text>
<text x="115.2" y="122.6" transform="rotate(-90 115.2 122.6)">2</text>
<text x="116.3" y="123.3">R2</text>
<text x="116.3" y="125.8">100k</text>
<text x="134.5" y="120.2">LED1</text>
<text x="181.2" y="124" transform="rotate(-90 181.2 124)">1</text>
<text x="181.2" y="121.3" transform="rotate(-90 181.2 121.3)">2</text>
<text x="184.2" y="121.5">C2</text>
<text x="184.2" y="124.1">0.1u</text>
<text x="200.5" y="121.5">10k</text>
<text x="220.6" y="124" transform="rotate(-90 220.6 124)">1</text>
<text x="220.6" y="121.3" transform="rotate(-90 220.6 121.3)">2</text>
<text x="223.5" y="121.5">C3</text>
<text x="223.5" y="124.1">0.1u</text>
<text x="32.3" y="136.8">GNDGND</text>
<text x="112.3" y="136.8">GND</text>
<text x="142.7" y="136.8">GND</text>
<text x="178.3" y="135.5">GND</text>
<text x="208.8" y="135.5">GND</text>
<text x="217.7" y="135.5">GND</text>
<text x="230.4" y="135.5">GND</text>
<text x="112.6" y="149.2" transform="rotate(-90 112.6 149.2)">2</text>
<text x="114.3" y="149.5">R10</text>
<text x="112.6" y="151.9" transform="rotate(-90 112.6 151.9)">1</text>
<text x="114.3" y="152">5.1k</text>
<text x="79.6" y="159.5" transform="rotate(-90 79.6 159.5)">E</text>
<text x="79.6" y="156.9" transform="rotate(-90 79.6 156.9)">C</text>
<text x="80" y="159.6">NJL7502L</text>
<text x="80" y="157.1">LED2</text>
<text x="92" y="159.6">R11</text>
<text x="125" y="158.3">1</text>
<text x="125.1" y="160.9">R14</text>
<text x="127.6" y="158.3">2</text>
<text x="91.9" y="166">1</text>
<text x="92.2" y="162.2">10k</text>
<text x="94.6" y="166">2</text>
<text x="109.7" y="166">B</text>
<text x="112.6" y="167.1" transform="rotate(-90 112.6 167.1)">E</text>
<text x="112.6" y="164.5" transform="rotate(-90 112.6 164.5)">C</text>
<text x="113" y="164.7">Q1</text>
<text x="113" y="167.2">2SC1815_C20069143</text>
<text x="126.3" y="162.9">0</text>
<text x="79.6" y="172.1" transform="rotate(-90 79.6 172.1)">2</text>
<text x="81.3" y="172.3">R12</text>
<text x="79.6" y="174.8" transform="rotate(-90 79.6 174.8)">1</text>
<text x="81.3" y="174.9">300k</text>
<text x="76.7" y="188.8">GND</text>
<text x="109.7" y="188.8">GND</text>
</g>
<g font-size="1.8" fill="#a90000">
<text x="128.8" y="41.7">3</text>
<text x="151.7" y="41.7">2</text>
<text x="166.9" y="41.7">2</text>
<text x="174.6" y="41.7">1</text>
<text x="229.3" y="40.4">A1B12</text>
<text x="234.2" y="41.5">GND</text>
<text x="252" y="40.4">4</text>
<text x="43.1" y="46.7">1</text>
<text x="98.8" y="47.7" transform="rotate(-90 98.8 47.7)">2</text>
<text x="115.3" y="47.7" transform="rotate(-90 115.3 47.7)">2</text>
<text x="128.8" y="46.7">1</text>
<text x="159.8" y="47.7" transform="rotate(-90 159.8 47.7)">2</text>
<text x="229.9" y="42.9">A4B9</text>
<text x="231.1" y="45.5">B8</text>
<text x="252" y="42.9">3</text>
<text x="43.1" y="49.3">2</text>
<text x="43.1" y="51.8">3</text>
<text x="86.1" y="49" transform="rotate(-90 86.1 49)">2</text>
<text x="231.1" y="50.5">B7</text>
<text x="231.2" y="48">A5</text>
<text x="231.2" y="53.1">A6</text>
<text x="43.1" y="54.4">4</text>
<text x="43.1" y="56.9">5</text>
<text x="86.1" y="54" transform="rotate(-90 86.1 54)">1</text>
<text x="98.8" y="55.3" transform="rotate(-90 98.8 55.3)">1</text>
<text x="115.3" y="55.3" transform="rotate(-90 115.3 55.3)">1</text>
<text x="159.8" y="55.3" transform="rotate(-90 159.8 55.3)">1</text>
<text x="231.1" y="58.2">B6</text>
<text x="231.2" y="55.6">A7</text>
<text x="229.9" y="65.8">B4A9</text>
<text x="231.1" y="63.2">B5</text>
<text x="231.2" y="60.7">A8</text>
<text x="234.2" y="64.4">CC2</text>
<text x="252" y="65.8">2</text>
<text x="43.1" y="68.3">1</text>
<text x="43.1" y="70.9">2</text>
<text x="215.6" y="66.7" transform="rotate(-90 215.6 66.7)">2</text>
<text x="219.5" y="66.7" transform="rotate(-90 219.5 66.7)">2</text>
<text x="229.3" y="68.3">B1A12</text>
<text x="234.2" y="66.9">VBUS</text>
<text x="234.2" y="69.4">GND</text>
<text x="252" y="68.3">1</text>
<text x="43.1" y="73.4">3</text>
<text x="43.1" y="75.9">4</text>
<text x="215.6" y="74.4" transform="rotate(-90 215.6 74.4)">1</text>
<text x="219.5" y="74.4" transform="rotate(-90 219.5 74.4)">1</text>
<text x="57.7" y="91.2">1</text>
<text x="57.7" y="93.7">2</text>
<text x="105.4" y="91.2">20</text>
<text x="105.4" y="93.7">19</text>
<text x="57.7" y="96.3">3</text>
<text x="57.7" y="98.8">4</text>
<text x="57.7" y="101.3">5</text>
<text x="105.4" y="96.3">18</text>
<text x="105.4" y="98.8">17</text>
<text x="105.4" y="101.3">16</text>
<text x="224.1" y="96.3">1</text>
<text x="224.1" y="101.3">4</text>
<text x="232.2" y="97.2" transform="rotate(-90 232.2 97.2)">6</text>
<text x="57.7" y="103.9">6</text>
<text x="57.7" y="106.4">7</text>
<text x="105.4" y="103.9">15</text>
<text x="105.4" y="106.4">14</text>
<text x="208.8" y="106.4">1</text>
<text x="216.5" y="106.4">2</text>
<text x="224.1" y="106.4">3</text>
<text x="239.3" y="103.9">5</text>
<text x="259.6" y="105.2">1</text>
<text x="259.6" y="107.7">2</text>
<text x="57.7" y="109">8</text>
<text x="57.7" y="111.5">9</text>
<text x="105.4" y="109">13</text>
<text x="105.4" y="111.5">12</text>
<text x="201.7" y="111.2" transform="rotate(-90 201.7 111.2)">2</text>
<text x="224.1" y="111.5">2</text>
<text x="232.2" y="112.5" transform="rotate(-90 232.2 112.5)">7</text>
<text x="239.3" y="109">8</text>
<text x="245.7" y="109">1</text>
<text x="253.3" y="109">2</text>
<text x="34" y="117.5" transform="rotate(-90 34 117.5)">2</text>
<text x="37.8" y="117.5" transform="rotate(-90 37.8 117.5)">2</text>
<text x="57.1" y="114">10</text>
<text x="105.4" y="114">11</text>
<text x="117.4" y="114">1</text>
<text x="125" y="114">2</text>
<text x="168.2" y="114">1</text>
<text x="175.8" y="114">2</text>
<text x="180.1" y="118.8" transform="rotate(-90 180.1 118.8)">2</text>
<text x="183.4" y="114">1</text>
<text x="191.1" y="114">2</text>
<text x="197.4" y="114">3</text>
<text x="205" y="114">1</text>
<text x="219.5" y="118.8" transform="rotate(-90 219.5 118.8)">2</text>
<text x="34" y="125.2" transform="rotate(-90 34 125.2)">1</text>
<text x="37.8" y="125.2" transform="rotate(-90 37.8 125.2)">1</text>
<text x="114" y="120.1" transform="rotate(-90 114 120.1)">2</text>
<text x="133.3" y="122.9">1</text>
<text x="139.6" y="122.9">2</text>
<text x="114" y="127.7" transform="rotate(-90 114 127.7)">1</text>
<text x="180.1" y="126.4" transform="rotate(-90 180.1 126.4)">1</text>
<text x="219.5" y="126.4" transform="rotate(-90 219.5 126.4)">1</text>
<text x="111.5" y="146.8" transform="rotate(-90 111.5 146.8)">2</text>
<text x="78.5" y="154.4" transform="rotate(-90 78.5 154.4)">1</text>
<text x="111.5" y="154.4" transform="rotate(-90 111.5 154.4)">1</text>
<text x="78.5" y="162" transform="rotate(-90 78.5 162)">2</text>
<text x="111.5" y="162" transform="rotate(-90 111.5 162)">3</text>
<text x="122.5" y="157.2">1</text>
<text x="130.1" y="157.2">2</text>
<text x="89.5" y="164.8">1</text>
<text x="97.1" y="164.8">2</text>
<text x="107.2" y="164.8">1</text>
<text x="78.5" y="169.6" transform="rotate(-90 78.5 169.6)">2</text>
<text x="111.5" y="169.6" transform="rotate(-90 111.5 169.6)">2</text>
<text x="78.5" y="177.2" transform="rotate(-90 78.5 177.2)">1</text>
</g>
<g font-size="1.1" fill="#006464">
<text x="227.8" y="97.1">~{SD}</text>
<text x="227.8" y="102.2">IN-</text>
<text x="227.8" y="107.3">IN+</text>
<text x="233" y="102" transform="rotate(-90 233 102)">VDD</text>
<text x="234.3" y="104.7">VO+</text>
<text x="227.8" y="112.4">NC</text>
<text x="233" y="108.7" transform="rotate(-90 233 108.7)">GND</text>
<text x="234.3" y="109.8">VO-</text>
</g>
<text font-size=".7" fill="#006464" x="136.4" y="123.7">A K</text>
</svg>
